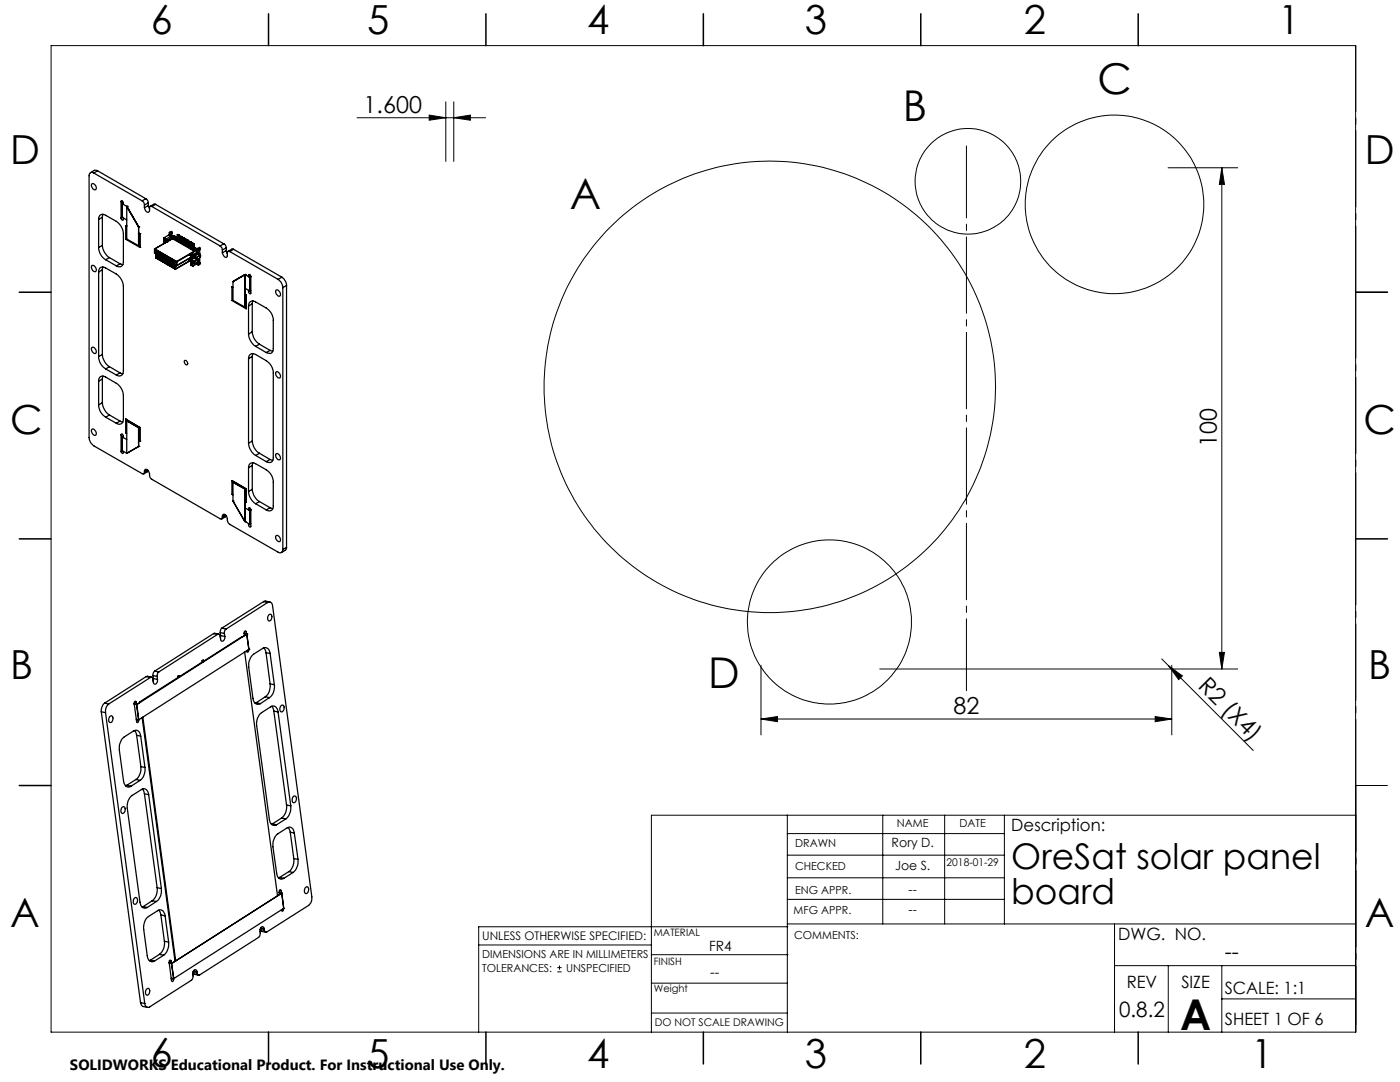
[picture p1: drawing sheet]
<svg xmlns="http://www.w3.org/2000/svg" width="279mm" height="216mm" viewBox="0 0 279 216" stroke-linecap="round" stroke-linejoin="round" font-family="sans-serif">
<g fill="none" stroke="#000" stroke-width=".2">
<path d="M10.2 9.1h260.3v196.9h-260.3zM71.3 23.5h25.6M85.7 23l3.3 .5-3.3 .5zM89 20.3v11.9M90.6 23.5l3.3-.5v1zM90.6 20.3v11.9M233.1 33.5h13.9M243.8 33.5l.6 3.3h-1.1zM243.8 33.5v100M270.5 58.3h6.4M151.9 132.8v13.8M175.6 133.5h71.4"/>
<path d="M231.8 131.5l18.3 18.3M233.3 132.9l2.7 2-.8 .7zM233.9 132.8v13.8M243.3 130.2h1.1l-.6 3.3zM151.9 143.5l3.3-.5v1zM151.9 143.5h82M230.5 143l3.4 .5-3.4 .5zM270.5 156.7h6.4M157.1 162.7v43.3M157.1 175.2h43.3M157.1 170.6h43.3M157.1 166.3h43.3"/>
<path d="M157.1 179.5h43.3M176.2 162.7v21.7M188.5 162.7v21.7M200.4 162.7v21.7M270.6 162.7h-140.6v43.3M95.5 188.6h34.5M111.2 193.9h.9M111.2 193.1h.9M111.7 192.7v.8M130 196.2h27.1M130 190.5h27.3M157.1 184.4h113.4"/>
<path d="M157.2 184.9h-61.7v21.1M222.4 184.4v21.6M222.4 192.7h48.1M233.2 192.7v13.3M243.8 199.3h26.7M243.8 192.7v13.3M130 202.1h27.1"/>
<circle cx="193.2" cy="36.2" r="10.5"/>
<circle cx="222.4" cy="40.8" r="17.8"/>
<circle cx="153.6" cy="77.2" r="45.1"/>
<circle cx="165.5" cy="124.1" r="16.4"/>
</g>
<path d="M192.9 137.8v-108.7" fill="none" stroke="#000" stroke-width=".2" stroke-dasharray="15.2 1.3 1.3 1.3" stroke-dashoffset=".9"/>
<path d="M270.6 9.1v49.2M270.6 58.3v49.2M270.6 107.5v49.2M270.6 156.7v49.2" fill="none" stroke="#000" stroke-width=".2" stroke-dasharray="15.2 1.3 1.3 1.3" stroke-dashoffset="2.1"/>
<g fill="none" stroke="#000" stroke-width=".3">
<path d="M53.6 2.8v6.3M97 2.8v6.3M140.4 2.8v6.3M183.8 2.8v6.3M227.2 2.8v6.3M3.8 58.3h6.4M270.5 58.3h6.4M3.8 107.5h6.4M270.5 107.5h6.4M3.8 156.7h6.4M53.6 206v6.3M97 206v6.3"/>
<path d="M140.4 206v6.3M183.8 206v6.3M227.2 206v6.3"/>
</g>
<g fill="#000">
<path d="M233.3 132.9l2.7 2-.8 .7z"/>
<path d="M243.3 130.2h1.1l-.6 3.3zM243.8 33.5l.6 3.3h-1.1z"/>
<path d="M151.9 143.5l3.3-.5v1zM230.5 143l3.4 .5-3.4 .5zM85.7 23l3.3 .5-3.3 .5zM90.6 23.5l3.3-.5v1z"/>
</g>
<g fill="none" stroke="#000" stroke-width=".25">
<path d="M18.4 36.7a.79 .79 0 0 1 .7 1.2 .81 .81 0 0 1-.7-1.2zM18.7 34.5a.58 .58 0 0 0-.6 0 .58 .58 0 0 0-.3 .6v52.2a2.1 2.1 0 0 0 .9 1.7l9.7 5.5a.27 .27 0 0 0 .3 .1 .27 .27 0 0 0 .1-.3M18.7 34.5l9.7 5.6M19.5 34.1l-.7-.1-.7 .5M19.5 34.1l9.6 5.6M19.5 34.1l-.8 .4M29.1 39.7l.4 .4 .1 .4M29.1 39.7l-.7 .4M18.4 53a.83 .83 0 0 1 .7 1.2 .83 .83 0 0 1-.7-1.2zM19.7 54.3a.85 .85 0 0 1 .4-.9 .85 .85 0 0 1 1 .1l2.1 1.2a3.2 3.2 0 0 1 1.4 2.4v16.9a.86 .86 0 0 1-.4 .9 .86 .86 0 0 1-1-.1M19.7 43.8a.85 .85 0 0 1 .4-.9 .85 .85 0 0 1 1 .1l2.1 1.2a3.2 3.2 0 0 1 1.4 2.4v5.6a.86 .86 0 0 1-.4 1 .86 .86 0 0 1-1-.1M19.7 49.4a2.97 2.97 0 0 0 1.4 2.4"/>
<path d="M19.7 43.8v5.6M19.7 54.3v16.9M20.4 49a3.2 3.2 0 0 0 1.4 2.4M20.4 43.4l-.7 .4M20.4 49l-.7 .4M20.4 43.4v5.6M20.4 53.8v16.9M20.4 53.8l-.7 .5M20.5 42.8l-.1 .6M20.5 53.3l-.1 .5M21.1 51.8l2.1 1.3M21.8 51.4l-.7 .4"/>
<path d="M21.8 51.4l2.2 1.2M24 52.6l.5 .2M24 52.6l-.8 .5M24.2 40.3v-.2h.2l.2 .4M24.2 43.5v.2l.3 .3 .1-.5M24.2 40.3v3.2M24.4 40.6h.1M24.4 43.4h.1M24.4 40.6l.9 .6M24.4 43.4l.9 .5M24.4 40.1l-.2 .2M24.4 43.4l-.2 .1"/>
<path d="M24.4 40.6v2.8M24.6 40.5l-.2 .1M24.6 40.5v.2l-.2-.1M25.1 45h.1M25.1 45l.2 .1M25.1 45v2.7l2.8 1.7M25.3 41.2l2.4 4.1M25.3 41.2v6.5l2.4 1.3M25.3 41.2h.1M27.7 49h.1M27.7 45.3v3.7M27.7 45.3h.1"/>
<path d="M27.7 46.5l.2 .1M27.9 49.4h.1M27.9 46.6h.1M27.9 46.6v2.8M28.4 40.1l.3 .3 .1 .5M28.8 40.9v.6M29.6 41l.2 .6M29.6 41l-.8 .5M29.6 40.5l-.8 .4M29.6 40.5v.5M30.3 41.2a.28 .28 0 0 0-.3 0 .28 .28 0 0 0-.2 .3v.5l-.1 .3a.83 .83 0 0 1-.9-.8M30.3 41.2l13.6 7.9"/>
<path d="M30.8 49.7h.1M30.8 50.5h.1M30.8 49.7v.8M30.8 49.7l4.4 2.5M30.8 50l4.2 2.4M30.8 50.5l.3 .1v.8M30.9 49.7l4.3 2.5M31 40.8l-.2-.1-.8 .5M31 40.8l13.7 7.8M31 40.8l-.7 .4M31.1 51.4h.1M31.1 51.4l3.6 2.2"/>
<path d="M31.1 51.4l3.9 2.3M31.2 50.9l.5 .3v.6l-.5-.4zM31.2 50.2l.5 .3v.5l-.5-.2zM31.4 50.6l.3 .1M31.4 51.3l.3 .1M31.4 51.3l-.2 .1M31.4 50.6l-.2 .2M31.4 50.4v.2M31.4 51v.3M31.8 50.6l.5 .3v.5l-.5-.3zM31.8 51.3l.5 .2v.6l-.5-.3zM32 50.9l.3 .2"/>
<path d="M32 51.6l.3 .2M32 50.9l-.2 .2M32 50.7v.2M32 51.4v.2M32 51.6l-.2 .2M32.3 50.9l.6 .3v.6l-.6-.4zM32.3 51.6l.6 .3v.5l-.6-.3zM32.6 51.3l.3 .1M32.6 51.3l-.3 .1M32.6 51v.3M32.6 51.8v.2M32.6 52l-.3 .1"/>
<path d="M32.6 52l.3 .1M32.7 47.6l.1 .1M32.7 47.6v1M32.7 47.4v.2M32.7 47.4l.2 .2M32.8 47.7l.1 .1M32.8 47.7v.8M32.9 47.6l-.1 .1M32.9 47.6h.1M32.9 51.3l.6 .2v.6l-.6-.3zM32.9 51.9l.6 .3v.6l-.6-.3zM32.9 47.8v.7"/>
<path d="M32.9 47.6l.3 .1M33.2 47.7l-.3 .1M33.2 47.7v.7M33.2 51.6l-.3 .2M33.2 51.6l.3 .2M33.2 51.4v.2M33.2 52.1v.2M33.2 52.3l-.3 .2M33.2 52.3l.3 .2M33.3 48h.1M33.3 48v.3M33.4 48.2h.1"/>
<path d="M33.4 48.2l-.1 .1M33.4 48l.1 .1M33.4 48v.2M33.5 51.6l.6 .3v.5l-.6-.3zM33.5 52.3l.6 .3v.5l-.6-.3zM33.6 46.9l-.9 .5M33.6 46.9l.2 .2M33.7 46.8l-.1 .1M33.7 46.8l.2 .1M33.8 52l-.3 .1M33.8 52l.3 .1M33.8 51.8v.2"/>
<path d="M33.8 52.4v.3M33.8 52.7l-.3 .1M33.8 52.7l.3 .1M33.8 46.4l.2 .1M33.8 46.4l-.1 .4M33.8 47.1l.4-.3 .9 .4M33.9 46.4h-.1M33.9 46.4l.1 .1M33.9 46.9l-.1 .2M34 46.5l-.1 .4M34 46.5h.1M34.1 47.1h.1"/>
<path d="M34.1 47.5v.1M34.1 47.5h.1M34.1 47.1v.4M34.1 47.1l-.9 .6M34.1 47.5l-.8 .5M34.1 51.9l.6 .3v.6l-.6-.3zM34.1 52.6l.6 .3v.6l-.6-.3zM34.1 47.6l-.7 .4M34.1 47.6l.2 .1M34.2 47.5l-.1 .1M34.2 47.1l4.9 2.9M34.2 47.5l.2 .1"/>
<path d="M34.2 47.1v.4M34.2 46.1l-.3 .3M34.4 47.6h.1M34.4 46.5l-.1 .4M34.4 47.6l-3.6 2.1M34.4 52.3l-.3 .2M34.4 52.3l.3 .2M34.4 52.1v.2M34.4 52.8v.2M34.4 53l-.3 .2M34.4 53l.3 .2M34.4 46.2l-.4 .3"/>
<path d="M34.4 47.6l-3.5 2.1M34.4 47.6l4.4 2.5M34.5 47.6h-.1M34.5 47.6l4.3 2.4M34.7 52.7l.5 .3M34.7 52.7v.9M34.7 53.6l.3 .1M35 52.4v1.3M35 53.7h.1M35 52.9v.8M35.1 47.2l-.2 .1 3.9 2.3 .2-.2 .3 .2M35.1 47.2v.2"/>
<path d="M35.2 52.2h.1M35.2 52.2l-.2 .2M35.2 52.2v.8M35.3 53h-.1M35.3 53l2.8-1.6-2.9 1.6M35.3 52.2v.8M35.3 47.4v.2M35.3 47.4l.3 .1M35.4 47.3l-.1 .1M35.4 47.3l.2 .1M35.4 46.8v.5M35.4 46.8l.2 .1"/>
<path d="M35.6 46.9v.1M35.6 47h.1M35.6 47.5v.2M35.6 47.4v.1M35.6 46.9h.1M35.6 47v.4M35.7 46.9l-.1 .1M35.7 46.9h.1M35.7 46.9v.9M35.7 47h-.1M35.9 47.7v.2M35.9 47.7l.3 .2"/>
<path d="M36 47.6l-.1 .1M36 47.6l.2 .2M36 47.2v.4M36 47.2l.2 .1M36 47.2h.2M36.2 47.3h.1M36.2 47.3v.1M36.2 47.9v.1M36.2 47.8v.1M36.2 47.4v.4M36.2 47.2l.1 .1M36.2 47.2v.1"/>
<path d="M36.3 47.3h-.1M36.3 47.3h.1M36.3 47.3v.8M36.3 47.3l-.1 .1M36.5 48.1v.2M36.5 48.1l.3 .1M36.6 48l-.1 .1M36.6 48l.2 .1M36.6 47.5l.2 .1M36.6 47.5v.5M36.6 47.5l.3 .1M36.8 47.6v.1"/>
<path d="M36.8 47.7h.1M36.8 48.2v.2M36.8 48.1v.1M36.8 47.7v.4M36.8 47.6h.1M36.9 47.6l-.1 .1M36.9 47.6h.1M36.9 47.6v.8M37.1 48.4v.2M37.1 48.4l.3 .2M37.2 48.3l-.1 .1M37.2 48.3l.2 .2"/>
<path d="M37.2 47.9v.4M37.2 47.9h.2M37.2 47.9h.3M37.4 47.9v.1M37.4 48h.1M37.4 48.6v.1M37.4 48.5v.1M37.4 48v.5M37.4 47.9h.1M37.5 47.9l-.1 .1M37.5 47.9v.1M37.5 48v.8"/>
<path d="M37.5 48h.1M37.5 48h-.1M37.7 51.8l.1 .1M37.7 48.8v.1M37.7 51.8v.3M37.7 52.1l-2.7 1.6M37.7 48.8l.3 .1M37.8 48.2v.1M37.8 48.7l-.1 .1M37.8 48.3v.4M37.8 48.7l.2 .1M37.8 48.2h.1"/>
<path d="M37.8 52.1h-.1M37.8 52.1l.3 .1M37.8 51.9v.2M37.8 51.9l.3 .1M37.8 48.2l.2 .1M37.8 48.2l.3 .1M37.9 52.1l-2.9 1.6M38 50.7l.1 .1M38 50.7l-2.7 1.5M38 50.7v.3M38 48.3v.1M38 48.4h.1"/>
<path d="M38 48.9v.2M38 48.8v.1M38 48.4v.4M38 48.3h.1M38.1 50.9l-.1 .1M38.1 52.8l.2 .2M38.1 50.9h.1M38.1 50.8v.1M38.1 50.8h.1M38.1 52.9h.1M38.1 50.6v2.3M38.1 48.3l-.1 .1"/>
<path d="M38.1 48.3h.1M38.1 50.6l-.1 .1M38.1 51.6l-.4 .2M38.1 51.7l-.3 .2M38.1 50.6v.2M38.1 48.3v.8M38.1 50.6l.2 .1M38.2 52.9l.1 .1M38.3 50.7v.1M38.3 50.7l-.1 2.2M38.3 52.9v.1M38.3 53l.2 .1"/>
<path d="M38.3 50.8l.2 .1M38.3 52.9l.2 .1M38.3 50.8v2.1M38.3 50.7h.1M38.3 49.1v.2M38.3 50.7l.2 .1M38.3 49.1l.3 .1M38.4 48.6h.1M38.4 49l-.1 .1M38.4 49l.2 .1M38.4 48.6v.4M38.4 48.5v.1"/>
<path d="M38.4 48.5l.2 .1M38.5 50.9v2.1M38.5 50.8v.1M38.6 48.6v.1M38.6 48.7v.1M38.6 49.1v.1M38.6 49.2v.2M38.6 48.8v.3M38.6 48.6h.1M38.7 52.6l.1 .1M38.7 51.5l.1 .1M38.7 51.1v.4"/>
<path d="M38.7 52.2v.4M38.7 51.1v.1M38.7 51.5h.1M38.7 52.2h.1M38.7 52.6h.1M38.7 48.6l-.1 .1M38.7 48.6h.1M38.7 52.6h.2M38.7 48.6v.9M38.7 51.2h.1M38.7 51.5h.2M38.7 48.7l-.1 .1"/>
<path d="M38.8 52.1l-.1 .1M38.8 50.1v.1M38.8 50.1l-3.6 2.1M38.8 52.1l.1 .1M38.8 50.9l-.1 .2M38.8 50l.1 .1M38.8 50v.1M38.8 50.9l.1 .1M38.8 52.6h.1M38.8 51.2v.3M38.8 52.2v.4M38.9 51l-.2 .2"/>
<path d="M38.9 52.2h-.1M38.9 51h.1M38.9 51.5l-.1 .1M38.9 52.6h.1M38.9 51l-.1 .2M39.1 50h.1M39.1 51.4v.5M39.1 51.9l-.3 .2M39.1 50l-1 .6M39.1 51.9h.1M39.2 51.9l-.5 .3M39.2 51.9v.1"/>
<path d="M39.2 52l-.3 .2M39.2 51.4v.6M39.2 51.4l-.3 .1M39.2 51.4l-.4 .2M39.2 49.7h.1M39.2 49.7l.2 .1M39.3 49.6l-.1 .1M39.3 49.6v.2M39.3 50l-.1 .2 .2 .1M39.3 50l.2 .1M39.4 51.3v.6l.3-.2M39.4 52.6v.2"/>
<path d="M39.4 52.8l.2 .1M39.4 50.3l-.9 .5M39.4 49.7l-.1 .3M39.4 49.7l.2 .1M39.4 52.6h.1M39.5 49.6l-.1 .1M39.5 49.6l.2 .1M39.5 52.6l-1 .4M39.5 50.1l-.1 .2M39.5 50.5h.1M39.5 52.6l.1 .3M39.5 50.5l-.7 .4"/>
<path d="M39.5 50.5l.1 .1M39.5 51.6h.2M39.5 51.6l-.1 .1M39.5 51.6h.1M39.6 50.6h.1M39.6 50.5l.1 .1M39.6 49.8l-.1 .3M39.6 50.6l-.7 .4M39.6 51.6v.6M39.6 50.6l.1 .1M39.6 52.2l-.7 .4M39.6 51.6l-.2 .2"/>
<path d="M39.6 51.6l.1 .1M39.7 49.7l-.1 .1M39.7 51.1l-.3 .2M39.7 51.7h.1M39.7 50.6v.5M39.8 49.4l-.3 .2M39.9 52.5h.1M39.9 50.6l.1 .5-.1 .3M40 52.7l-.4 .2M40 49.7l-.1 .1v2.7M40 51.2l-.1 .1M40 52.5h-.1"/>
<path d="M40 49.5l-.3 .2M43.9 49.1l.4 .3 .1 .5M44.4 49.9v.5M44.7 48.6l.2 .3 .3 .6M44.7 48.6l-.8 .5M45.2 50l.2 .6M45.2 50l-.8 .4M45.2 49.5l-.8 .4M45.2 49.5v.5M45.9 50.2a.3 .3 0 0 0-.4 0 .3 .3 0 0 0-.1 .2l-.2 .9a.9 .9 0 0 1-.8-.9M45.9 50.2l9.6 5.5M46.3 57.3h.1"/>
<path d="M46.3 57.3v2.7l2.8 1.6M46.3 57.3l.2 .1M46.5 56.2v3.7l2.4 1.4M46.5 56.2h.1M46.6 49.7h-.3l-.8 .5M46.6 49.7l-.7 .5M46.6 49.7l9.7 5.6M48.9 54.8h.1M48.9 54.8l.9 .6M48.9 57.5l.9 .6M48.9 54.8v6.5M48.9 54.8l-2.4 1.4"/>
<path d="M49.1 58.9l-.2-.2 .2 .2M49.1 58.9h.1M49.1 58.9v2.7M49.6 54.9l.2-.1 .3 .4M49.6 55.2l.2 .1M49.6 54.9v.3M49.6 57.9v.3M49.8 55.3h.1M49.8 55.4h.1M49.8 58.1h.1M49.8 55.4v2.7M49.8 54.8l-.2 .1"/>
<path d="M49.8 58.1l-.2 .1M49.9 55.4v2.7M50.1 55.2v3.4l-.4-.1-.1-.3M50.1 55.2l-.2 .1M50.1 58l-.2 .1M55.1 57.9a.83 .83 0 0 1 .7 1.2 .83 .83 0 0 1-.7-1.2zM55.5 55.7a2.1 2.1 0 0 1 .9 1.7M56.3 55.3a2.21 2.21 0 0 1 .9 1.6M56.3 55.3l-.8 .4M56.4 57.4v52.2M57.2 56.9l-.8 .5M57.2 56.9v52.3"/>
<path d="M18.4 69.3a.83 .83 0 0 1 .7 1.2 .83 .83 0 0 1-.7-1.2zM19.7 71.2a2.97 2.97 0 0 0 1.4 2.4M19.7 76.1a.85 .85 0 0 1 .4-1 .85 .85 0 0 1 1 .1l2.1 1.3a3.1 3.1 0 0 1 1.4 2.4v4.7a.86 .86 0 0 1-.4 1 .86 .86 0 0 1-1-.1M19.7 76.1v4.7M20.4 70.7a3.2 3.2 0 0 0 1.4 2.5M20.4 75.6v4.8M20.4 70.7l-.7 .5M20.4 75.6l-.7 .5M20.5 75l-.1 .6M21.1 73.6l2.1 1.2M21.8 73.2l-.7 .4M21.8 73.2l2.2 1.2"/>
<path d="M24 74.4l.5 .2M24 74.4l-.8 .4M36.9 71.9a.51 .51 0 0 1 .5 .3 .51 .51 0 0 1-.1 .6l-.4-.3-.1-.4zM49.6 71.6a.88 .88 0 0 1 .4-.9 .88 .88 0 0 1 1 0l2.1 1.3a2.97 2.97 0 0 1 1.4 2.4v16.9a.85 .85 0 0 1-.4 .9 .85 .85 0 0 1-1-.1M49.6 61.1a.86 .86 0 0 1 .4-.9 .86 .86 0 0 1 1 .1l2.1 1.2a2.97 2.97 0 0 1 1.4 2.4v5.6a.85 .85 0 0 1-.4 1 .85 .85 0 0 1-1-.2M49.6 66.7a3.2 3.2 0 0 0 1.4 2.4M49.6 61.1v5.6M49.6 71.6v16.8M50.3 66.2a3.1 3.1 0 0 0 1.5 2.5M50.3 60.6l-.7 .5M50.3 66.2l-.7 .5M50.3 60.6v5.6"/>
<path d="M50.3 71.1v16.9M50.3 71.1l-.7 .5M50.5 60l-.2 .6M50.5 70.6l-.2 .5M51 69.1l2.1 1.2M51.8 68.7l-.8 .4M51.8 68.7l2.1 1.2M53.9 69.9l.5 .2M53.9 69.9l-.8 .4M55.1 74.2a.83 .83 0 0 1 .7 1.2 .83 .83 0 0 1-.7-1.2zM18.4 85.6a.83 .83 0 0 1 .7 1.3 .83 .83 0 0 1-.7-1.3zM19.7 80.8a2.97 2.97 0 0 0 1.4 2.5"/>
<path d="M20.4 80.4a3.2 3.2 0 0 0 1.4 2.4M20.4 80.4l-.7 .4M21.1 83.3l2.1 1.2M21.8 82.8l-.7 .5M21.8 82.8l2.2 1.2M24 84l.5 .2M24 84l-.8 .5M24.2 86.8l.1-.2 .3 .2v.5l-.2-.1M24.2 90.1l.3 .4 .1-.4M24.2 86.8v3.3M24.4 87.2v2.7M24.4 87.2l.9 .5"/>
<path d="M24.4 89.9l.9 .6M24.4 86.6l-.2 .2M24.4 89.9l-.2 .2M24.4 87.2h.1M24.6 87l-.2 .2M25.1 83.6h.1M25.1 83.6l2.8 1.7v2.7M25.1 83.6v2.8l.2 .1M25.1 83.6l2.8 1.7M25.3 84v6.5M25.3 84l2.4 1.3M27.7 85.3h.1"/>
<path d="M27.7 85.3v3.8M27.7 89.1l-2.4 1.4M27.7 87.9l.2 .1M27.7 89.1h.1M27.9 88h.1M28.8 94l.2-.3a1.1 1.1 0 0 1 .9 1.3l.4 .6 13.6 7.9a.28 .28 0 0 0 .4 0 .28 .28 0 0 0 .1-.3M28.8 94v.3M29.3 93.7l-.5 .3M29.5 93.8l-.7 .5M29.6 93.9l-.1 .2-.8 .4M46.3 95.9l2.8 1.6M46.3 95.9v2.7l.2 .1"/>
<path d="M46.5 100h.1M46.5 100l2.4 4.1M46.5 96.2v3.8M46.5 96.2l2.4 1.4M46.5 100l2.4 4M46.5 96.2h.1M48.9 97.6v6.5M48.9 97.6v6.4M49.1 97.5v2.8M49.1 97.5h.1M49.6 88.4a3.2 3.2 0 0 0 1.4 2.5M49.6 93.3a.86 .86 0 0 1 .4-.9 .86 .86 0 0 1 1 .1l2.1 1.2a2.97 2.97 0 0 1 1.4 2.5v4.7a.85 .85 0 0 1-.4 1 .85 .85 0 0 1-1-.2"/>
<path d="M49.6 98.1a3.1 3.1 0 0 0 1.4 2.4M49.6 93.3v4.8M50.3 88a3.1 3.1 0 0 0 1.5 2.5M50.3 97.6a3.1 3.1 0 0 0 1.5 2.5M50.3 92.9v4.7M50.3 88l-.7 .4M50.3 92.9l-.7 .4M50.3 97.6l-.7 .5M50.5 92.3l-.2 .6M51 90.9l2.1 1.2M51.8 90.5l-.8 .4M51.8 90.5l2.1 1.2"/>
<path d="M53.9 91.7l.5 .2M53.9 91.7l-.8 .4M55.1 90.5a.81 .81 0 0 1 .7 1.2 .79 .79 0 0 1-.7-1.2zM44.4 103l.2-.4a1.07 1.07 0 0 1 .8 1.3l.1 .4 .4 .3 9.6 5.6a.58 .58 0 0 0 .7 0 .58 .58 0 0 0 .2-.6M44.4 103v.2M44.9 102.7l-.5 .3M45.1 102.8l-.7 .4M45.2 102.9l-.9 .6M48.9 104v.1M48.9 104.1h.1M48.9 101.4l.9 .5M48.9 104.1l.9 .5"/>
<path d="M48.9 100.1l.2 .2M49.6 101.5v.2l.3 .1M49.6 101.5l.1-.2 .1 .1 .3 .3M49.6 104.5v.2M49.8 101.9h.1M49.8 104.6h.1M49.8 101.9v2.7M49.8 101.4l-.2 .1M49.8 104.6l-.2 .1M49.9 101.9v2.7M50.1 101.7v3.4l-.2 .1-.2-.1-.1-.4M50.1 101.7l-.2 .2"/>
<path d="M50.1 104.5l-.2 .1M51 100.5l2.1 1.2M51.8 100.1l-.8 .4M51.8 100.1l2.1 1.2M53.9 101.3l.5 .2M53.9 101.3l-.8 .4M55.1 106.9a.79 .79 0 0 1 .7 1.2 .79 .79 0 0 1-.7-1.2zM57.2 109.2l-.2 .5-.8 .5M57.2 109.2l-.8 .4M29.2 135l1 .1M29.2 135l.8 .2M29.2 135l-8.3 5.3"/>
<path d="M30 135.2a.31 .31 0 0 1 .4 0 .31 .31 0 0 1 .1 .3l.2 .8 .2 .2 .5-.4v-.5M30 135.2l-8.3 5.3M30.5 134.8l.9 .2M30.5 134.8l.1 .6M30.6 135.4v.5M30.6 135.4l.8 .2M30.9 133.9l-.3 .4-.1 .5M30.9 133.9l.8 .2M31.4 135v.6M31.7 134.1l-.2 .2-.1 .7M35.5 134.9h.1M35.6 134.9l.1 .1"/>
<path d="M35.6 134.9v.2h-.1M35.6 134.8h.1M35.6 135.1l-7.7 4.9M35.7 134.8l-.1 .1M35.7 134.8l.1 .1M35.7 135v.1M35.8 134.9l-.1 .1M35.8 134.9l-.1 .2M40.3 131.8h.1M40.4 131.8v.2h-.1M40.4 131.8l.2 .1M40.5 131.7h.1"/>
<path d="M40.5 132l-4.7 3M40.6 131.9v.1M40.6 131.7l-.2 .1M40.6 131.7v.2M40.6 131.9l-.1 .1M40.6 131.9h.1M42.6 126.4l1.1 .1M42.6 126.4l.8 .2M42.6 126.4l-11.7 7.5M43.4 126.6a.34 .34 0 0 1 .4 0 .34 .34 0 0 1 .1 .3l.3 1a.68 .68 0 0 0 .7-.9M43.4 126.6l-11.7 7.5M44 126.2l.8 .2"/>
<path d="M44 126.2v.6M44 126.8v.5M44 126.8l.9 .2M44.3 125.3l-.3 .5v.4M44.3 125.3l.8 .2M44.8 126.4l.1 .6M45.1 125.5l-.3 .4v.5M48.8 126l.3 .1M48.8 130.1l6.6 48.7M49.1 126.1l-.1-.2-.2 .2v.7M49.1 126.1l.1 .4M49.2 126.5h.1"/>
<path d="M49.2 126.5l-8.6 5.4M49.2 126.5l-.4-.1 .4 .1M49.2 126.5v.1M49.2 126.5l.5 3.1M49.2 126.5l-21.9 14.1M49.5 129.7h.1M49.6 129.6v.1M49.6 129.7l-.1 .4h-.3v-.2M49.7 129.6h.1M49.7 129.6l-22 14M52.6 120.1l.4-.2 .9 .2M52.6 120.1l.8 .1"/>
<path d="M52.6 120.1l-8.3 5.2M52.7 129.3l.4 .9M53 139l.8 .2M53 139l-1.9 1.2M53.1 130.2l.8 .2M53.1 130.2l.8 6.3M53.4 120.2a.65 .65 0 0 1 .7 0 .65 .65 0 0 1 .3 .7l7.8 58a1.87 1.87 0 0 1-.6 1.8l-8.3 5.2a.31 .31 0 0 1-.4 .1 .31 .31 0 0 1-.1-.4M53.4 120.2l-8.3 5.3M53.6 122.8l.3-.2a.7 .7 0 0 1 .3 .7 .7 .7 0 0 1-.6 .6l-.2-.4zM53.8 139.2l-1.8 1.2M53.9 130.4a1 1 0 0 0-1.4-1l-1.9 1.1a3 3 0 0 0-1 2.6l.9 6.2a1.02 1.02 0 0 0 .4 1 1.02 1.02 0 0 0 1.1 .1M53.9 136.5a2.78 2.78 0 0 1-.9 2.5"/>
<path d="M53.9 130.4l.9 6.2M53.9 136.5l.9 .1M54.8 136.6a2.69 2.69 0 0 1-1 2.6M20.2 142l.9 .2M20.2 142l7.8 58.1M20.9 140.3a2.01 2.01 0 0 0-.7 1.7M20.9 140.3l.8 .2M21.1 142.2l7.8 58M21.7 140.5a1.87 1.87 0 0 0-.6 1.7M21.9 143l.3-.2a.72 .72 0 0 1 .3 .8 .72 .72 0 0 1-.6 .5l-.2-.3zM25.3 156.7l.8 .2M25.3 156.7l-.2 .1"/>
<path d="M26.8 140.5l.4 .1M26.8 145.8l.5 .9M26.8 140.1h.4M27.1 155.5l.9 .2M27.1 155.5l-1.8 1.2M27.2 140.1l-.2-.2-.2 .5 .5 3.8h.2l.2-.5M27.2 140.1v.5M27.2 143.5l.5 .1M27.2 143.7h.5M27.2 140.6h.1M27.2 140.6l.5 3M27.3 146.7l.8 .2"/>
<path d="M27.3 146.7l.8 6.3M27.3 140.6l.4 3M27.7 143.6h.1M27.7 143.6v.1M27.9 140l.2 .1-.8 .5M27.9 140l.1 .1M28 155.7l-1.9 1.2M28.1 146.9a.97 .97 0 0 0-.4-1 .97 .97 0 0 0-1.1 0l-1.8 1.1a3 3 0 0 0-1 2.6l.9 6.3a.99 .99 0 0 0 .4 .9 .99 .99 0 0 0 1 .1M28.1 146.9l.8 6.2M28.1 153a2.91 2.91 0 0 1-1 2.5M28.1 153l.8 .1M28.4 143.2l6.5 48.6"/>
<path d="M28.4 157.4l.4 1M28.5 143.1l6.6 48.6M28.8 158.4l2.6 18.7M28.8 158.4l.9 .2M28.9 153.1a2.87 2.87 0 0 1-.9 2.6M29.7 158.6a.97 .97 0 0 0-.4-1 .97 .97 0 0 0-1.1 0l-1.8 1.1a2.69 2.69 0 0 0-1 2.6l2.5 18.7a1 1 0 0 0 .4 1 1 1 0 0 0 1.1 .1M29.7 158.6l2.5 18.7M51.1 140.2l.9 .2M51.1 140.2l-.2 .1M54.2 140.9l.4 1M54.6 141.9l.9 .2M54.6 141.9l2.6 18.7"/>
<path d="M55.5 142.1a.99 .99 0 0 0-.4-1 .99 .99 0 0 0-1.1-.1l-1.8 1.2a2.78 2.78 0 0 0-1 2.6l2.6 18.7a1 1 0 0 0 .4 1 1 1 0 0 0 1 .1M55.5 142.1l2.5 18.7M56 140.9l.4-.2a.71 .71 0 0 1 .3 .8 .71 .71 0 0 1-.7 .5l-.2-.4zM58.6 158.9a.66 .66 0 0 1 .6 .5 .66 .66 0 0 1-.4 .7l-.2 .1a.81 .81 0 0 1 0-1.3zM24.3 161.1l.4-.2a.8 .8 0 0 1-.2 1.4 .72 .72 0 0 1-.2-1.2zM26.8 179.3l.3-.2a.72 .72 0 0 1 .3 .8 .72 .72 0 0 1-.6 .5l-.2-.4zM30.4 179.7l.8 .2M30.4 179.7l-1.8 1.2M31.2 179.9l-1.8 1.2M31.4 177.1a2.8 2.8 0 0 1-1 2.6M31.4 177.1l.8 .2M32.2 177.3a2.69 2.69 0 0 1-1 2.6"/>
<path d="M54.4 164.4l.8 .2M54.4 164.4l-.2 .1M55.4 178.8l-20.3 12.9M55.8 177.7h.3M55.8 175.1l.9 .2M55.8 175.1l-.2 .1M56.1 177.7l-.1-.1-.2 .1v.8M56.1 177.7l.1 .5M56.2 178.2h.1M56.2 178.2l-.5-.1 .5 .1M56.2 178.2l-.8 .6M56.2 163.2l.8 .2"/>
<path d="M56.2 163.2l-1.8 1.2M56.2 178.2l.4 3.1M56.2 178.2l-21.9 14.1M57 163.4l-1.8 1.2M57.2 160.6a2.8 2.8 0 0 1-1 2.6M57.2 160.6l.8 .2M57.5 165.1l.4 1M57.6 173.9l.9 .2M57.6 173.9l-1.8 1.2M57.9 166.1l.7 5.2M57.9 166.1l.8 .1M58 160.8a3 3 0 0 1-1 2.6"/>
<path d="M58.5 174.1l-1.8 1.2M58.6 171.3a2.8 2.8 0 0 1-1 2.6M58.6 171.3l.9 .2M58.7 166.2a.97 .97 0 0 0-.4-.9 .97 .97 0 0 0-1-.1l-1.8 1.2a3 3 0 0 0-1 2.6l.7 5.2a.97 .97 0 0 0 .4 1 .97 .97 0 0 0 1.1 .1M58.7 166.2l.8 5.3M59.5 171.5a3 3 0 0 1-1 2.6M60.9 177.1l.3-.2a.72 .72 0 0 1 .4 .8 .72 .72 0 0 1-.7 .6l-.2-.4zM28.6 180.9l.8 .2M28.6 180.9l-.2 .1M29.2 197.4l.3-.2a.72 .72 0 0 1 .4 .8 .72 .72 0 0 1-.7 .5l-.2-.3zM30 191.6l.8 .2M30 191.6l-.2 .1"/>
<path d="M31.7 181.6l.4 1M31.8 190.4l.9 .2M31.8 190.4l-1.8 1.2M32.1 182.6l.7 5.2M32.1 182.6l.8 .1M32.7 190.6l-1.9 1.2M32.8 187.8a2.8 2.8 0 0 1-1 2.6M32.8 187.8l.9 .2M32.9 182.7a.99 .99 0 0 0-.4-.9 .99 .99 0 0 0-1-.1l-1.9 1.2a2.87 2.87 0 0 0-.9 2.6l.7 5.2a1 1 0 0 0 .4 1 1 1 0 0 0 1 .1M32.9 182.7l.8 5.3M33.7 188a3 3 0 0 1-1 2.6M33.8 191.7l.3 .1"/>
<path d="M34.1 191.8v-.2h-.2l-.1 .5 .5 3.7h.3v-.4M34.1 191.8l.1 .5M34.2 195.2l.4 .1M34.2 195.3l.4 .1M34.2 192.3h.1M34.2 192.3l.4 3M34.3 192.3l.4 3M34.6 195.3v.1M34.7 195.3h-.1M35.1 191.7l-.9 .6-.4-.1 .4 .1M38.5 194l.2 .4 .9 .2M38.5 194l.9 .2"/>
<path d="M38.5 194h.1M38.6 193.7l.7 .2M39.3 193.9l-.3-.4a1.19 1.19 0 0 0-.5 1.5l-.3 .6-8.3 5.3a.65 .65 0 0 1-.7 0 .65 .65 0 0 1-.3-.7M39.3 193.9l.1 .3M51.9 185.5l.3 .3 .9 .2M51.9 185.5l.9 .1M51.9 185.4v.1M52 185.2l.7 .1M52.7 185.3l-.3-.4a1.3 1.3 0 0 0-.5 1.5l-.3 .6-11.7 7.5a.31 .31 0 0 1-.4 0 .31 .31 0 0 1-.1-.3M52.7 185.3l.1 .3M56.5 181.3l.1 .1M56.6 181.4l-.2 .4h-.1l-.1-.3"/>
<path d="M56.6 181.3v.1M56.6 181.2v.1M56.6 181.3l-21.9 14M28 200.1l.4 .7 1 .2M28 200.1l.9 .1"/>
</g>
<g font-size="8.5">
<text x="219" y="18.7">C</text>
<text x="180.2" y="24.2">B</text>
<text x="113.7" y="41.8">A</text>
<text x="141.3" y="137.2">D</text>
<text x="235.5" y="205.4">A</text>
</g>
<g font-size="8">
<text x="30.1" y="6.8">6</text>
<text x="73.3" y="6.9">5</text>
<text x="117.2" y="6.9">4</text>
<text x="160.6" y="6.9">3</text>
<text x="204.3" y="6.9">2</text>
<text x="255.1" y="6.9">1</text>
<text x="2.1" y="32.7">D</text>
<text x="272.4" y="32.7">D</text>
<text x="2.1" y="86.5">C</text>
<text x="272.1" y="86.5">C</text>
<text x="2.1" y="135.6">B</text>
<text x="273.1" y="135.6">B</text>
<text x="2.1" y="185.1">A</text>
<text x="272.4" y="185.1">A</text>
<text x="30.1" y="212.9">6</text>
<text x="73.3" y="213">5</text>
<text x="117.2" y="213">4</text>
<text x="160.6" y="213">3</text>
<text x="204.3" y="213">2</text>
<text x="249.7" y="213">1</text>
</g>
<g font-size="7.1">
<text x="201.8" y="173.3">OreSat solar panel</text>
<text x="201.8" y="180.4">board</text>
</g>
<g font-size="4.7">
<text x="72.6" y="22.5">1.600</text>
<text x="242.9" y="89.2" transform="rotate(-90 242.9 89.2)">100</text>
<text x="238.9" y="137.1" transform="rotate(45 238.9 137.1)">R2 (X4)</text>
<text x="190.3" y="142.5">82</text>
</g>
<g font-size="4.2">
<text x="244.4" y="191.4">--</text>
<text x="223.4" y="203">0.8.2</text>
</g>
<g font-size="3.4">
<text x="201.8" y="165.9">Description:</text>
<text x="223.2" y="187.6">DWG. NO.</text>
<text x="224.9" y="197.2">REV</text>
<text x="235.8" y="197.2">SIZE</text>
<text x="244.4" y="198.4">SCALE: 1:1</text>
<text x="244.4" y="204.6">SHEET 1 OF 6</text>
</g>
<text font-size="3" x="14" y="213.5">SOLIDWORKS Educational Product. For Instructional Use Only.</text>
<g font-size="2.8">
<text x="141.5" y="189.7">FR4</text>
<text x="141.7" y="194.9">--</text>
</g>
<g font-size="2.5">
<text x="177.9" y="169">Rory D.</text>
<text x="178.6" y="173.5">Joe S.</text>
<text x="181.3" y="178.3">--</text>
<text x="181.3" y="182.3">--</text>
</g>
<text font-size="2.4" x="96.2" y="187.5">UNLESS OTHERWISE SPECIFIED:</text>
<g font-size="2.2">
<text x="179" y="165.1">NAME</text>
<text x="191.5" y="165.1">DATE</text>
<text x="158.7" y="169">DRAWN</text>
<text x="158.7" y="173.5">CHECKED</text>
<text x="158.7" y="178.3">ENG APPR.</text>
<text x="158.4" y="182.4">MFG APPR.</text>
<text x="96.2" y="191.2">DIMENSIONS ARE IN MILLIMETERS</text>
<text x="158.5" y="187.4">COMMENTS:</text>
<text x="96.2" y="193.9">TOLERANCES:</text>
<text x="113" y="193.9">UNSPECIFIED</text>
</g>
<g font-size="2.1">
<text x="188.9" y="172.8">2018-01-29</text>
<text x="130.7" y="204.6">DO NOT SCALE DRAWING</text>
</g>
<g font-size="2">
<text x="130.5" y="186.8">MATERIAL</text>
<text x="130.5" y="192.5">FINISH</text>
<text x="130.5" y="198">Weight</text>
</g>
</svg>
